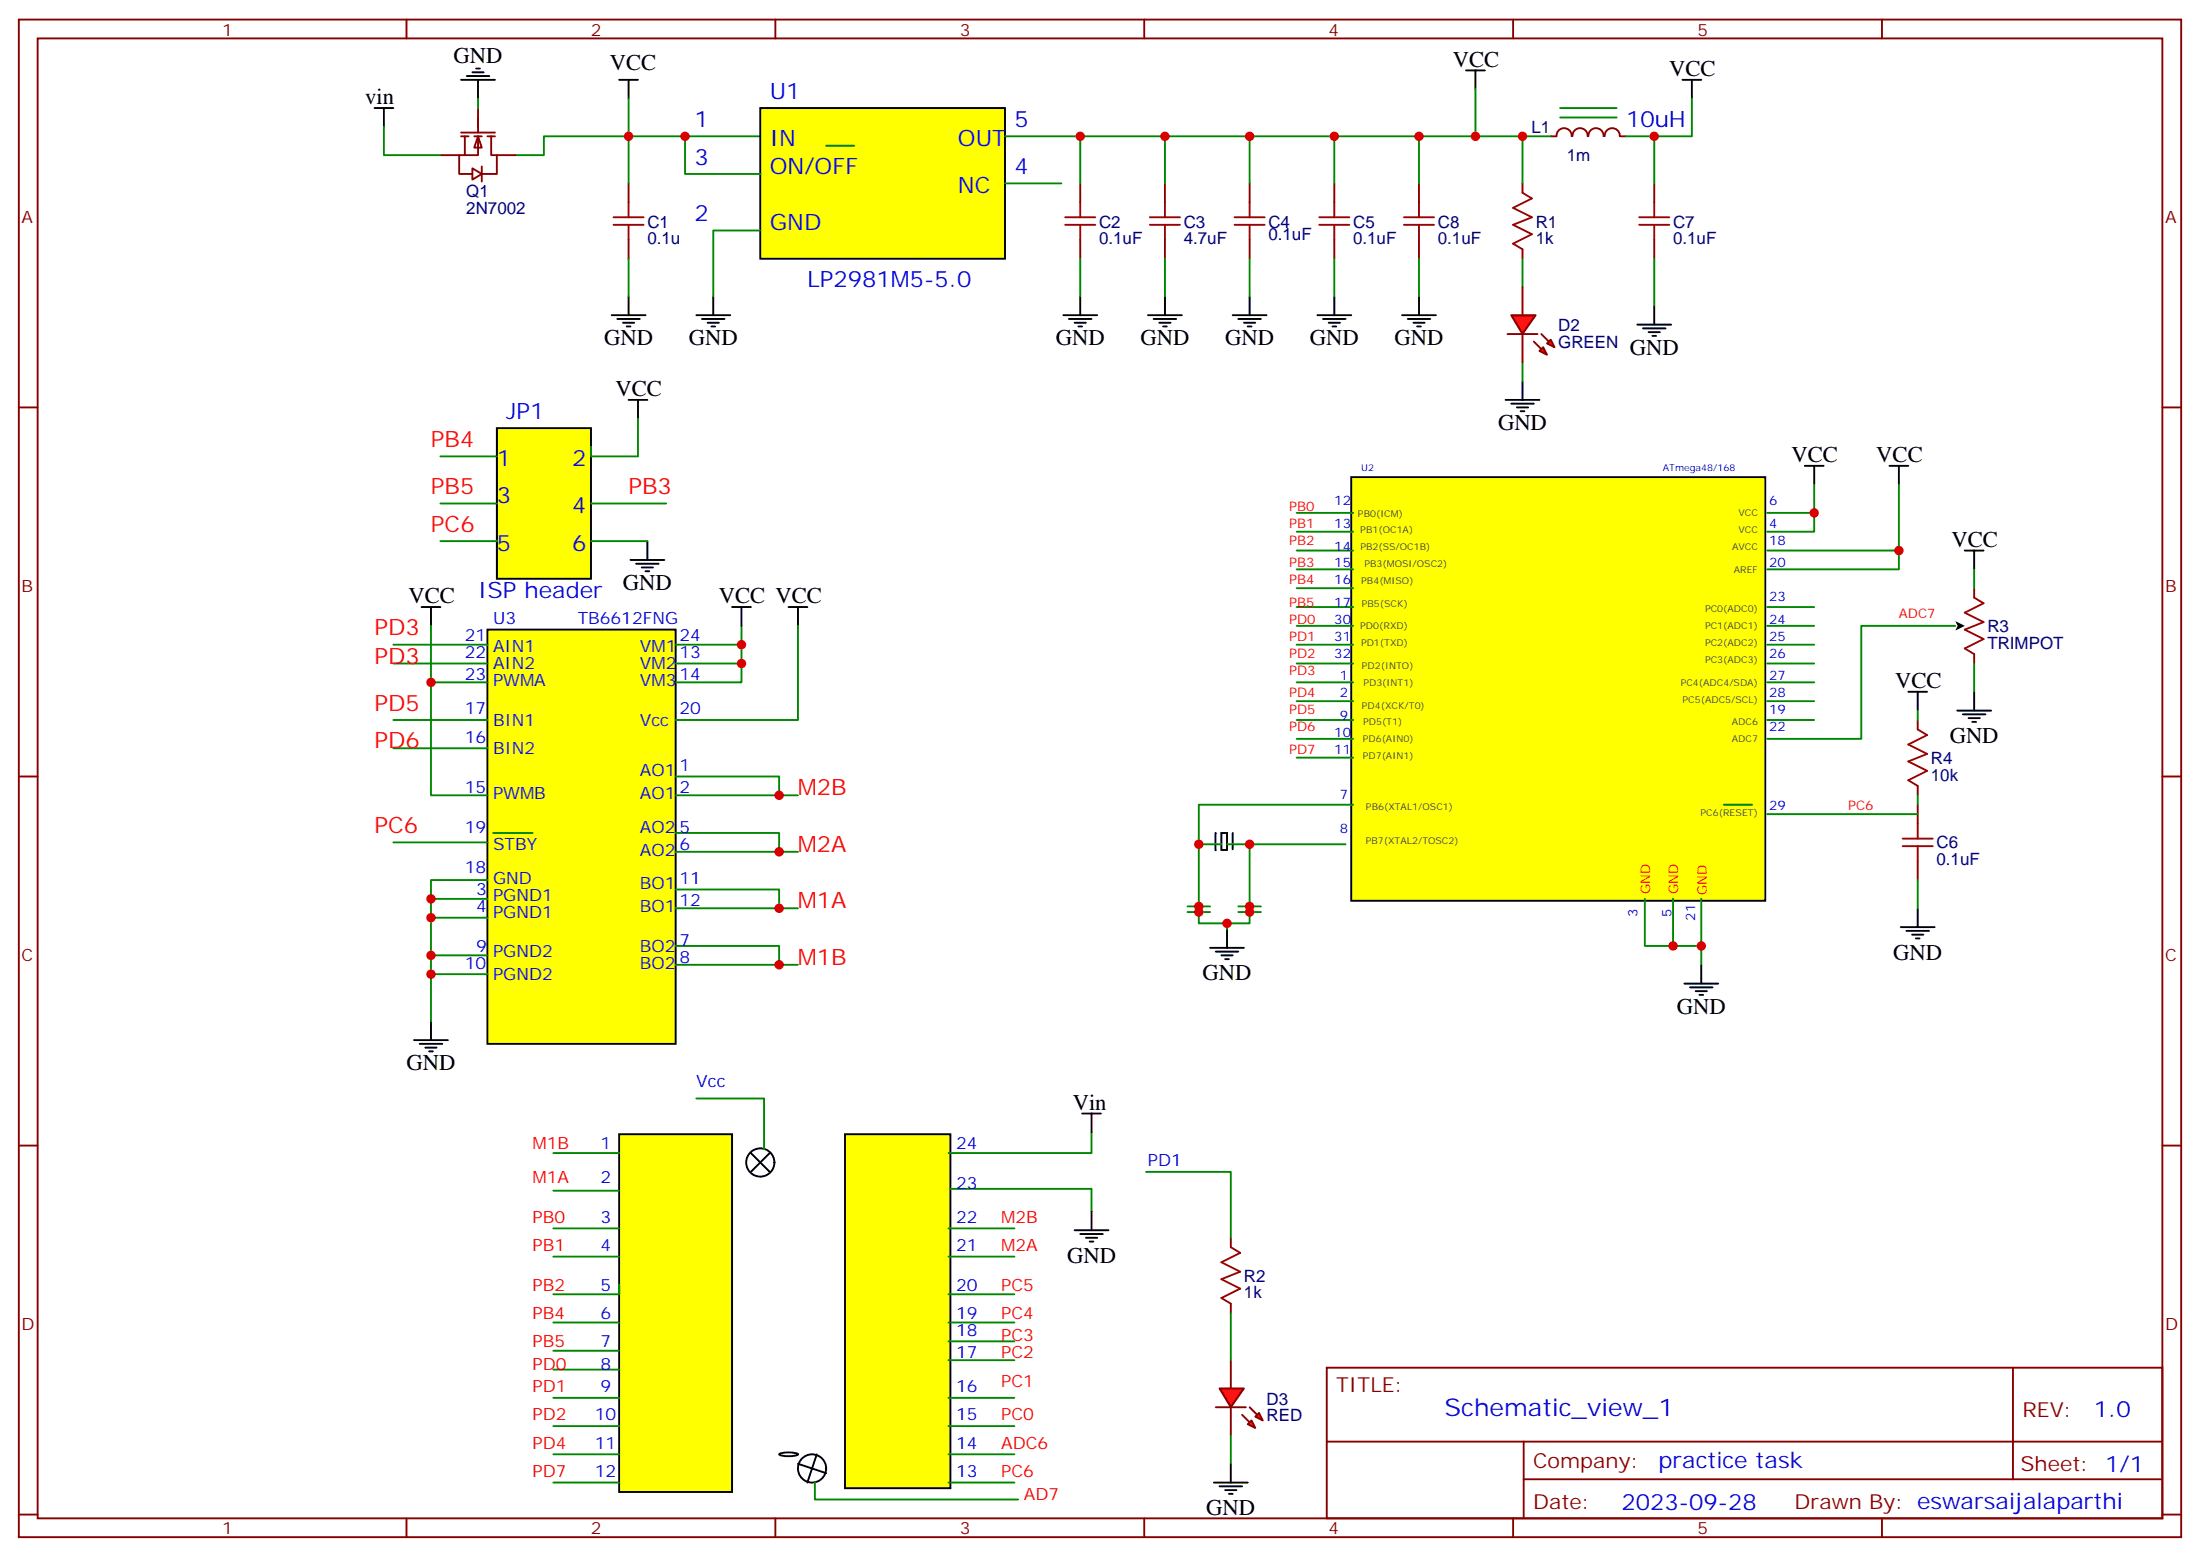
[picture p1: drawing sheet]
<svg xmlns="http://www.w3.org/2000/svg" width="412mm" height="292mm" viewBox="0 0 412 292" stroke-linecap="round" stroke-linejoin="round" font-family="sans-serif">
<g fill="none" stroke="#870000" stroke-width=".35">
<path d="M3.5 3.7h405.4v284.3h-405.4zM7.1 7.2h398.2v277.3h-398.2zM76.2 3.7v3.5M145.3 3.7v3.5M214.5 3.7v3.5M283.6 3.7v3.5M352.8 3.7v3.5M117.8 34.4v3.5M202.5 34.4v3.5M218.4 34.4v3.5M234.2 34.4v3.5M250.1 34.4v3.5"/>
<path d="M266 34.4v3.5M285.4 34.4v1.7M310.1 34.4v3.5M117.8 44.9v3.6M202.5 44.9v3.6M218.4 44.9v3.6M234.2 44.9v3.6M250.1 44.9v3.6M266 44.9v3.6M285.4 46.7v1.8M310.1 44.9v3.6M3.5 76.3h3.6"/>
<path d="M405.3 76.3h3.6M3.5 145.5h3.6M405.3 145.5h3.6M3.5 214.6h3.6M405.3 214.6h3.6M248.7 256.3h156.6v28.2h-156.6zM377.3 256.3v20.9M248.7 270.1h156.5M285.6 277.2h119.6M285.6 270.1v14.1M3.5 283.8h3.6M76.2 284.5v3.5"/>
<path d="M145.3 284.5v3.5M214.5 284.5v3.5M283.6 284.5v3.5M352.8 284.5v3.5M405.3 283.8h3.6"/>
</g>
<g fill="none" stroke="#000" stroke-width=".35">
<path d="M116.1 15h3.5M117.8 15v3.5M199.3 59.1h6.4M200.4 59.8h4.2M202.5 55.5v3.6M215.2 59.1h6.3M216.3 59.8h4.2M218.4 55.5v3.6M231.1 59.1h6.3M232.1 59.8h4.3M234.2 55.5v3.6M246.9 59.1h6.4"/>
<path d="M248 59.8h4.2M250.1 55.5v3.6M262.8 59.1h6.4M263.9 59.8h4.2M266 55.5v3.6M310.1 57.3v3.5M201.4 60.5h2.2M202.1 61.2h.7M217.3 60.5h2.1M218 61.2h.7M233.2 60.5h2.1M233.9 61.2h.7"/>
<path d="M249.1 60.5h2.1M249.8 61.2h.7M264.9 60.5h2.2M265.6 61.2h.7M282.2 74.9h6.4M283.3 75.6h4.2M284.3 76.3h2.2M285 77h.8M285.4 71.4v3.5M306.9 60.8h6.4M308 61.5h4.2M309 62.2h2.1"/>
<path d="M309.7 62.9h.7"/>
</g>
<path d="M117.8 18.5v7h24.7" fill="none" stroke="#008700" stroke-width=".35"/>
<g fill="none" stroke="#a10000" stroke-width=".35">
<path d="M117.8 37.9v2.8M202.5 37.9v2.8M218.4 37.9v2.8M234.2 37.9v2.8M250.1 37.9v2.8M266 37.9v2.8M285.4 36.1l1.8 1.1-3.6 1.7 3.6 1.8-3.6 1.4 3.6 1.8-3.6 1.7 1.8 1.1M310.1 37.9v2.8M115 42.1h5.6M115 40.7h5.6M117.8 42.1v2.8M199.7 42.1h5.6"/>
<path d="M199.7 40.7h5.6M202.5 42.1v2.8M215.5 42.1h5.7M215.5 40.7h5.7M218.4 42.1v2.8M231.4 42.1h5.7M231.4 40.7h5.7M234.2 42.1v2.8M247.3 42.1h5.6M247.3 40.7h5.6M250.1 42.1v2.8M263.2 42.1h5.6"/>
<path d="M263.2 40.7h5.6M266 42.1v2.8M307.3 42.1h5.6M307.3 40.7h5.6M310.1 42.1v2.8"/>
</g>
<path d="M142.5 20.2h45.9v28.3h-45.9z" fill="#ff0" stroke="#000" stroke-width=".35"/>
<path d="M290.7 25.5h1M291.8 25.5a1.41 1.41 0 0 1 1.4-1.5 1.41 1.41 0 0 1 1.4 1.5M294.8 25.5a1.41 1.41 0 0 1 1.4-1.5 1.41 1.41 0 0 1 1.4 1.5M297.8 25.5a1.41 1.41 0 0 1 1.4-1.5 1.41 1.41 0 0 1 1.4 1.5M300.8 25.5a1.41 1.41 0 0 1 1.4-1.5 1.41 1.41 0 0 1 1.4 1.5M303.7 25.5h1.1" fill="none" stroke="#870000" stroke-width=".35"/>
<g fill="none" stroke="#008700" stroke-width=".35">
<path d="M276.6 16.7v8.8M317.1 18.5v7h-12.3M96.7 29.1h5.3v-3.6h15.8v8.9M128.4 25.5v7.1h14.1M188.4 25.5h102.3M202.5 25.5v8.9M218.4 25.5v8.9M234.2 25.5v8.9M250.1 25.5v8.9M266 25.5v8.9M285.4 25.5v8.9M310.1 25.5v8.9"/>
<path d="M117.8 48.5v7M142.5 43.2h-8.8v12.3M202.5 48.5v7M218.4 48.5v7M234.2 48.5v7M250.1 48.5v7M266 48.5v7M285.4 48.5v5.3M310.1 48.5v8.8M285.4 67.9v3.5"/>
</g>
<g fill="none" stroke="#000" stroke-width=".35">
<path d="M86.4 15h6.4M87.5 14.3h4.2M88.5 13.5h2.2M89.3 12.8h.7M89.6 15v3.5M274.8 13.2h3.5M276.6 13.2v3.5M315.4 15h3.5M317.1 15v3.5M70.2 20.2h3.5M72 20.2v3.6M114.7 59.1h6.3"/>
<path d="M115.7 59.8h4.2M117.8 55.5v3.6M130.5 59.1h6.4M131.6 59.8h4.2M133.7 55.5v3.6M116.8 60.5h2.1M117.5 61.2h.7M132.6 60.5h2.2M133.3 61.2h.8"/>
</g>
<g fill="#f00" stroke="#870000" stroke-width=".35">
<path d="M283.3 59.1h4.6l-2.5 3.5z"/>
<path d="M282.6 62.6h5.6z"/>
</g>
<g fill="#870000" stroke="#870000" stroke-width=".35">
<path d="M288.9 62.6l1.4 1.4z"/>
<path d="M287.5 64l1.4 1.4z"/>
</g>
<g fill="#f00" stroke="#870000" stroke-width=".35">
<path d="M290 64.3l.7-.7 .7 1.5z"/>
<path d="M288.6 65.8l.7-.7 .7 1.4z"/>
</g>
<path d="M285.4 53.8v5.3M285.4 62.6v5.3" fill="none" stroke="#870000" stroke-width=".35"/>
<g fill="#ff0" stroke="#000" stroke-width=".35">
<path d="M93.1 80.2h17.7v28.2h-17.7z"/>
<path d="M253.3 89.4h77.6v79.4h-77.6z"/>
<path d="M91.4 118h35.2v77.6h-35.2z"/>
<path d="M116.1 212.5h21.1v67h-21.1z"/>
<path d="M158.4 212.5h19.8v66.3h-19.8z"/>
</g>
<g fill="none" stroke="#000" stroke-width=".35">
<path d="M117.8 74.9h3.6M119.6 74.9v3.6M338.3 87.3h3.5M340.1 87.3v3.5M354.2 87.3h3.5M356 87.3v3.5M79 113.7h3.5M80.8 113.7v3.6M118.2 104.9h6.3M119.2 105.6h4.3M120.3 106.3h2.1M121 107h.7"/>
<path d="M121.4 101.4v3.5M137.2 113.7h3.6M139 113.7v3.6M147.8 113.7h3.5M149.6 113.7v3.6M368.3 103.2h3.5M370.1 103.2v3.5M357.7 129.6h3.5M359.5 129.6v3.5M366.9 133.1h6.3M367.9 133.8h4.3M369 134.5h2.1"/>
<path d="M369.7 135.3h.7M370.1 129.6v3.5M356.3 173.7h6.4M357.4 174.4h4.2M358.4 175.1h2.1M359.1 175.8h.7M359.5 170.2v3.5M77.6 194.9h6.4M78.7 195.6h4.2M79.7 196.3h2.1M80.4 197h.7M80.8 191.3v3.6"/>
<path d="M315.7 184.3h6.4M316.8 185h4.2M317.9 185.7h2.1M318.6 186.4h.7M318.9 180.8v3.5"/>
</g>
<g fill="none" stroke="#008700" stroke-width=".35">
<path d="M119.6 78.5v7h-8.8v-1.8M82.5 94.3h10.6M82.5 85.5h10.6M110.8 94.3h14.1M243.1 96.1h10.5M243.1 99.6h10.5M331.3 96.1h8.8M340.1 90.8v8.8h-8.8M356 90.8v15.9h-24.7M80.8 117.3v10.5h10.6M82.5 101.4h10.6M110.8 101.4h10.6"/>
<path d="M139 117.3v10.5h-12.4M149.6 117.3v17.6h-23M243.1 103.2h10.5M243.1 106.7h10.5M243.1 110.2h10.5M243.1 113.7h10.5M243.1 117.3h10.5M331.3 103.2h24.7M331.3 113.7h8.8M331.3 117.3h8.8M366.5 117.3h-17.6v21.1h-17.6M370.1 106.7v3.5"/>
<path d="M73.7 120.8h17.7M73.7 124.3h17.7M73.7 134.9h17.7M80.8 127.8v21.2h10.6M126.6 120.8h12.4M126.6 124.3h12.4M243.1 120.8h10.5M243.1 124.3h10.5M243.1 134.9h10.5M243.1 127.8h10.5M243.1 131.4h10.5M243.1 138.4h10.5"/>
<path d="M331.3 120.8h8.8M331.3 124.3h8.8M331.3 134.9h8.8M331.3 127.8h8.8M331.3 131.4h8.8M359.5 133.1v1.8M370.1 124.3v5.3M73.7 140.2h17.7M73.7 157.8h17.7M126.6 145.5h19.4v3.5M126.6 156.1h19.4v3.5M126.6 149h23"/>
<path d="M126.6 159.6h23M243.1 142h10.5M253.6 150.8h-28.9v19M331.3 152.5h28.2M359.5 149v1.8M80.8 168.4h10.6M80.8 171.9h10.6M80.8 179h10.6M91.4 164.9h-10.6v26.4M126.6 166.7h19.4v3.5M126.6 177.2h19.4v3.6M126.6 170.2h23"/>
<path d="M308.3 168.4v8.8h10.6M313.6 168.4v8.8M318.9 168.4v12.4M359.5 164.9v5.3M80.8 182.5h10.6M126.6 180.8h23M103.7 216h12.4M204.6 212.2v3.8h-26.8M103.7 223.1h12.4M103.7 230.2h12.4M103.7 235.4h12.4M177.8 230.2h12.3"/>
<path d="M177.8 235.4h12.3M178.2 222.7h26.4v4.3M103.7 256.6h12.4M103.7 247.8h12.4M103.7 253.1h12.4M116.1 240.7v1.8h-12.4M177.8 242.5h12.3M177.8 254.8h12.3M177.8 247.8h12.3M177.8 251.3h12.3M103.7 261.9h12.4M103.7 272.5h12.4"/>
<path d="M103.7 267.2h12.4M103.7 277.8h12.4M177.8 261.9h12.3M177.8 272.5h12.3M177.8 267.2h12.3M177.8 277.8h12.3"/>
</g>
<path d="M370.1 112l1.7 1-3.5 1.8 3.5 1.8-3.5 1.4 3.5 1.7-3.5 1.8 1.8 1.1M359.5 136.7l1.7 1-3.5 1.8 3.5 1.8-3.5 1.4 3.5 1.7-3.5 1.8 1.8 1M356.7 158.5h5.6M356.7 157.1h5.6M359.5 154.3v2.8M359.5 158.5v2.9M230.7 233.7l1.8 1-3.5 1.8 3.5 1.8-3.5 1.4 3.5 1.7-3.5 1.8 1.7 1.1" fill="none" stroke="#a10000" stroke-width=".35"/>
<path d="M370.1 110.2v1.8M359.5 134.9v1.8M370.1 122.6v1.7M359.5 147.2v1.8M359.5 150.8v3.5M359.5 161.4v3.5M230.7 231.9v1.8M230.7 244.3v1.7" fill="none" stroke="#870000" stroke-width=".35"/>
<path d="M366.5 116.4l1.8 .9-1.8 .8 .5-.8z" fill="#000"/>
<g fill="#f00" stroke="#870000" stroke-width=".35">
<path d="M228.6 260.1h4.6l-2.5 3.6z"/>
<path d="M227.9 263.7h5.6z"/>
</g>
<g fill="#870000" stroke="#870000" stroke-width=".35">
<path d="M234.2 263.7l1.5 1.4z"/>
<path d="M232.8 265.1l1.4 1.4z"/>
</g>
<g fill="#f00" stroke="#870000" stroke-width=".35">
<path d="M235.3 265.4l.7-.7 .7 1.4z"/>
<path d="M233.9 266.8l.7-.7 .7 1.4z"/>
</g>
<path d="M230.7 254.8v5.3M230.7 263.7v5.3" fill="none" stroke="#870000" stroke-width=".35"/>
<g fill="none" stroke="#000" stroke-width=".35">
<path d="M140.8 216l3.5 3.6M144.3 216l-3.5 3.6M146.1 272.4a5.1 5.1 0 0 1 3.5 .1 4.6 4.6 0 0 1-3.6 0zM149.6 274.2l5.3 1.8M153.1 272.5l-1.8 5.3M227.5 277.8h6.4M228.6 278.5h4.2M229.7 279.2h2.1M230.4 279.9h.7M230.7 274.2v3.6"/>
<circle cx="142.5" cy="217.8" r="2.65"/>
<circle cx="152.2" cy="275.1" r="2.65"/>
</g>
<path d="M154.9 27.3h5.3M188.4 34.4h10.6M292.5 22h10.5M292.5 20.2h10.5M214.8 219.6h15.9v12.3M230.7 246v8.8M230.7 269v5.2" fill="none" stroke="#008700" stroke-width=".35"/>
<g fill="#fff" stroke="#870000" stroke-width=".35">
<path d="M89.6 25.5l.7 2.2h-1.4z"/>
<path d="M88.5 31.5l1.8 1.1-1.8 1.1z"/>
</g>
<path d="M82.5 29.1h3.6M86.4 24.8h6.4M86.4 25.5h1.4M87.1 25.5v3.6M88.9 25.5h1.4M89.6 25.5v3.6h-3.5v3.5h2.4M89.6 20.2v4.6M90.3 31.2v2.8M91.4 25.5h1.4M92.1 25.5v3.6h1v3.5h-2.8M93.1 29.1h3.6" fill="none" stroke="#870000" stroke-width=".35"/>
<g fill="none" stroke="#008700" stroke-width=".35">
<path d="M89.6 18.5v1.7M72 23.8v5.3h10.5M92.4 156.1h7.4M224.7 158.2h4.3M230 158.2h22.2M234.2 158.2v11.6M323.1 150.8h5.3M222.6 170.9h4.2M222.6 169.8h4.2M224.7 170.9v2.1h5.3v1.1M232.1 170.9h4.3M232.1 169.8h4.3"/>
<path d="M234.2 170.9v2.1h-4.2M130.5 205.8h12.7v9.5M152.8 277.8v3.2h38.1"/>
</g>
<g fill="none" stroke="#000" stroke-width=".35">
<path d="M227.9 156.1v3.2M229 156.1h1v3.1h-1zM231.1 156.1v3M226.8 177.6h6.4M227.9 178.3h4.2M229 179h2.1M229.7 179.7h.7M230 174.1v3.5M202.8 208.6h3.6M204.6 208.6v3.6M201.4 230.5h6.4M202.5 231.2h4.2"/>
<path d="M203.6 231.9h2.1M204.3 232.6h.7M204.6 227v3.5"/>
</g>
<g fill="#c00">
<circle cx="250.1" cy="25.5" r=".88"/>
<circle cx="234.2" cy="25.5" r=".88"/>
<circle cx="218.4" cy="25.5" r=".88"/>
<circle cx="202.5" cy="25.5" r=".88"/>
<circle cx="266" cy="25.5" r=".88"/>
<circle cx="285.4" cy="25.5" r=".88"/>
<circle cx="117.8" cy="25.5" r=".88"/>
<circle cx="128.4" cy="25.5" r=".88"/>
<circle cx="276.6" cy="25.5" r=".88"/>
<circle cx="310.1" cy="25.5" r=".88"/>
<circle cx="139" cy="120.8" r=".88"/>
<circle cx="139" cy="124.3" r=".88"/>
<circle cx="146.1" cy="149" r=".88"/>
<circle cx="146.1" cy="159.6" r=".88"/>
<circle cx="146.1" cy="170.2" r=".88"/>
<circle cx="146.1" cy="180.8" r=".88"/>
<circle cx="80.8" cy="127.8" r=".88"/>
<circle cx="80.8" cy="168.4" r=".88"/>
<circle cx="80.8" cy="171.9" r=".88"/>
<circle cx="80.8" cy="179" r=".88"/>
<circle cx="80.8" cy="182.5" r=".88"/>
<circle cx="318.9" cy="177.2" r=".88"/>
<circle cx="313.6" cy="177.2" r=".88"/>
<circle cx="340.1" cy="96.1" r=".88"/>
<circle cx="356" cy="103.2" r=".88"/>
<circle cx="230" cy="173" r=".88"/>
<circle cx="224.7" cy="169.8" r=".88"/>
<circle cx="224.7" cy="158.2" r=".88"/>
<circle cx="234.2" cy="169.8" r=".88"/>
<circle cx="234.2" cy="158.2" r=".88"/>
<circle cx="224.7" cy="170.9" r=".88"/>
<circle cx="234.2" cy="170.9" r=".88"/>
</g>
<text font-size="4.6" fill="#00f" x="270.8" y="265.3">Schematic_view_1</text>
<g font-size="4.2">
<text x="85" y="11.8">GND</text>
<text x="114.3" y="13.2">VCC</text>
<text x="272.3" y="12.5">VCC</text>
<text x="312.9" y="14.3">VCC</text>
<text x="68.4" y="19.5">vin</text>
<text x="113.2" y="64.7">GND</text>
<text x="129.1" y="64.7">GND</text>
<text x="197.9" y="64.7">GND</text>
<text x="213.8" y="64.7">GND</text>
<text x="229.7" y="64.7">GND</text>
<text x="245.5" y="64.7">GND</text>
<text x="261.4" y="64.7">GND</text>
<text x="305.5" y="66.5">GND</text>
<text x="115.4" y="74.2">VCC</text>
<text x="280.8" y="80.6">GND</text>
<text x="335.8" y="86.6">VCC</text>
<text x="351.7" y="86.6">VCC</text>
<text x="365.8" y="102.4">VCC</text>
<text x="76.6" y="113">VCC</text>
<text x="116.8" y="110.6">GND</text>
<text x="134.8" y="113">VCC VCC</text>
<text x="355.2" y="128.9">VCC</text>
<text x="365.5" y="139.2">GND</text>
<text x="354.9" y="179.8">GND</text>
<text x="225.4" y="183.7">GND</text>
<text x="314.3" y="189.9">GND</text>
<text x="76.2" y="200.5">GND</text>
<text x="201.1" y="207.9">Vin</text>
<text x="200" y="236.6">GND</text>
<text x="226.1" y="283.9">GND</text>
</g>
<g font-size="4.2" fill="#00f">
<text x="130.2" y="23.8">1</text>
<text x="144.3" y="18.5">U1</text>
<text x="190.1" y="23.8">5</text>
<text x="304.8" y="23.8">10uH</text>
<text x="144.3" y="27.3">IN</text>
<text x="179.6" y="27.3">OUT</text>
<text x="130.2" y="30.8">3</text>
<text x="144.3" y="32.6">ON/OFF</text>
<text x="190.1" y="32.6">4</text>
<text x="130.2" y="41.4">2</text>
<text x="179.6" y="36.1">NC</text>
<text x="144.3" y="43.2">GND</text>
<text x="151.3" y="53.8">LP2981M5-5.0</text>
<text x="94.9" y="78.5">JP1</text>
<text x="93.1" y="87.3">1</text>
<text x="107.2" y="87.3">2</text>
<text x="93.1" y="94.3">3</text>
<text x="107.2" y="96.1">4</text>
<text x="93.1" y="103.2">5</text>
<text x="107.2" y="103.2">6</text>
<text x="89.6" y="112">ISP header</text>
<text x="392.5" y="265.5">1.0</text>
<text x="310.9" y="275.1">practice task</text>
<text x="304" y="282.9">2023-09-28</text>
</g>
<g font-size="4.2" fill="#f00">
<text x="80.8" y="83.7">PB4</text>
<text x="80.8" y="92.6">PB5</text>
<text x="117.8" y="92.6">PB3</text>
<text x="80.8" y="99.6">PC6</text>
<text x="70.2" y="119">PD3</text>
<text x="70.2" y="124.3">PD3</text>
<text x="70.2" y="133.1">PD5</text>
<text x="70.2" y="140.2">PD6</text>
<text x="149.6" y="149">M2B</text>
<text x="70.2" y="156.1">PC6</text>
<text x="149.6" y="159.6">M2A</text>
<text x="149.6" y="170.2">M1A</text>
<text x="149.6" y="180.8">M1B</text>
</g>
<g font-size="3.9" fill="#800">
<text x="250.5" y="260.8">TITLE:</text>
<text x="379.1" y="265.5">REV:</text>
<text x="287.4" y="275">Company:</text>
<text x="378.7" y="275.7">Sheet: 1/1</text>
<text x="287.4" y="282.7">Date:</text>
<text x="336.4" y="282.8">Drawn By: eswarsaijalaparthi</text>
</g>
<g font-size="3.2" fill="#800">
<text x="41.6" y="6.7">1</text>
<text x="110.8" y="6.7">2</text>
<text x="179.9" y="6.7">3</text>
<text x="249.1" y="6.7">4</text>
<text x="318.2" y="6.7">5</text>
<text x="4.1" y="41.8">A</text>
<text x="405.9" y="41.8">A</text>
<text x="4.1" y="110.9">B</text>
<text x="405.9" y="110.9">B</text>
<text x="4.1" y="180.1">C</text>
<text x="405.9" y="180.1">C</text>
<text x="4.1" y="249.2">D</text>
<text x="405.9" y="249.2">D</text>
<text x="41.6" y="287.5">1</text>
<text x="110.8" y="287.5">2</text>
<text x="179.9" y="287.5">3</text>
<text x="249.1" y="287.5">4</text>
<text x="318.2" y="287.5">5</text>
</g>
<g font-size="3.2" fill="#000080">
<text x="287.1" y="24.9">L1</text>
<text x="293.7" y="30.2">1m</text>
<text x="87.4" y="37">Q1</text>
<text x="87.4" y="40.1">2N7002</text>
<text x="121.4" y="45.7">0.1u</text>
<text x="121.4" y="42.7">C1</text>
<text x="206" y="45.7">0.1uF</text>
<text x="206" y="42.7">C2</text>
<text x="221.9" y="45.7">4.7uF</text>
<text x="221.9" y="42.7">C3</text>
<text x="237.8" y="44.9">0.1uF</text>
<text x="237.8" y="42.7">C4</text>
<text x="253.6" y="45.7">0.1uF</text>
<text x="253.6" y="42.7">C5</text>
<text x="269.5" y="45.7">0.1uF</text>
<text x="269.5" y="42.7">C8</text>
<text x="287.9" y="45.7">1k</text>
<text x="287.9" y="42.7">R1</text>
<text x="313.6" y="45.7">0.1uF</text>
<text x="313.6" y="42.7">C7</text>
<text x="292.1" y="65.1">GREEN</text>
<text x="292.1" y="62">D2</text>
<text x="372.5" y="118.4">R3</text>
<text x="372.5" y="121.6">TRIMPOT</text>
<text x="361.9" y="143.1">R4</text>
<text x="361.9" y="146.3">10k</text>
<text x="363" y="159">C6</text>
<text x="363" y="162.1">0.1uF</text>
<text x="233.2" y="243.3">1k</text>
<text x="233.2" y="240.2">R2</text>
<text x="237.4" y="263.2">D3</text>
<text x="237.4" y="266.2">RED</text>
</g>
<g font-size="3.2" fill="#00f">
<text x="92.4" y="116.9">U3</text>
<text x="108.3" y="116.9">TB6612FNG</text>
<text x="87.1" y="120.1">21</text>
<text x="87.1" y="123.3">22</text>
<text x="92.4" y="122.2">AIN1</text>
<text x="92.4" y="125.4">AIN2</text>
<text x="119.9" y="122.2">VM1</text>
<text x="119.9" y="125.4">VM2</text>
<text x="127.4" y="123.3">13</text>
<text x="127.4" y="120.1">24</text>
<text x="87.1" y="127.5">23</text>
<text x="92.4" y="128.6">PWMA</text>
<text x="119.9" y="128.6">VM3</text>
<text x="127.4" y="127.5">14</text>
<text x="87.1" y="133.8">17</text>
<text x="92.4" y="136">BIN1</text>
<text x="119.9" y="136">Vcc</text>
<text x="127.4" y="133.8">20</text>
<text x="87.1" y="139.1">16</text>
<text x="92.4" y="141.3">BIN2</text>
<text x="87.1" y="148.7">15</text>
<text x="92.4" y="149.7">PWMB</text>
<text x="119.9" y="145.5">AO1</text>
<text x="119.9" y="149.7">AO1</text>
<text x="127.4" y="144.4">1</text>
<text x="127.4" y="148.7">2</text>
<text x="87.1" y="156.1">19</text>
<text x="92.4" y="159.2">STBY</text>
<text x="119.9" y="156.1">AO2</text>
<text x="119.9" y="160.3">AO2</text>
<text x="127.4" y="156.1">5</text>
<text x="127.4" y="159.2">6</text>
<text x="87.1" y="163.5">18</text>
<text x="89.3" y="167.7">3</text>
<text x="92.4" y="165.6">GND</text>
<text x="119.9" y="166.7">BO1</text>
<text x="127.4" y="165.6">11</text>
<text x="89.3" y="170.9">4</text>
<text x="92.4" y="168.8">PGND1</text>
<text x="92.4" y="171.9">PGND1</text>
<text x="119.9" y="170.9">BO1</text>
<text x="127.4" y="169.8">12</text>
<text x="89.3" y="178.3">9</text>
<text x="92.4" y="179.4">PGND2</text>
<text x="119.9" y="178.3">BO2</text>
<text x="127.4" y="177.2">7</text>
<text x="87.1" y="181.5">10</text>
<text x="92.4" y="183.6">PGND2</text>
<text x="119.9" y="181.5">BO2</text>
<text x="127.4" y="180.4">8</text>
<text x="130.5" y="203.7">Vcc</text>
<text x="112.5" y="215.3">1</text>
<text x="179.2" y="215.3">24</text>
<text x="112.5" y="221.7">2</text>
<text x="215.2" y="218.5">PD1</text>
<text x="179.2" y="222.7">23</text>
<text x="112.5" y="229.1">3</text>
<text x="179.2" y="229.1">22</text>
<text x="112.5" y="234.4">4</text>
<text x="179.2" y="234.4">21</text>
<text x="112.5" y="241.8">5</text>
<text x="179.2" y="241.8">20</text>
<text x="112.5" y="247.1">6</text>
<text x="179.2" y="250.3">18</text>
<text x="179.2" y="247.1">19</text>
<text x="112.5" y="252.4">7</text>
<text x="112.5" y="256.6">8</text>
<text x="179.2" y="254.5">17</text>
<text x="112.5" y="260.8">9</text>
<text x="179.2" y="260.8">16</text>
<text x="111.5" y="266.1">10</text>
<text x="179.2" y="266.1">15</text>
<text x="111.5" y="271.4">11</text>
<text x="179.2" y="271.4">14</text>
<text x="111.5" y="276.7">12</text>
<text x="179.2" y="276.7">13</text>
</g>
<g font-size="3.2" fill="#f00">
<text x="99.8" y="215.3">M1B</text>
<text x="99.8" y="221.7">M1A</text>
<text x="99.8" y="229.1">PB0</text>
<text x="187.7" y="229.1">M2B</text>
<text x="99.8" y="234.4">PB1</text>
<text x="187.7" y="234.4">M2A</text>
<text x="99.8" y="241.8">PB2</text>
<text x="187.7" y="241.8">PC5</text>
<text x="99.8" y="247.1">PB4</text>
<text x="187.7" y="251.3">PC3</text>
<text x="187.7" y="247.1">PC4</text>
<text x="99.8" y="252.4">PB5</text>
<text x="99.8" y="256.6">PD0</text>
<text x="187.7" y="254.5">PC2</text>
<text x="99.8" y="260.8">PD1</text>
<text x="187.7" y="259.8">PC1</text>
<text x="99.8" y="266.1">PD2</text>
<text x="187.7" y="266.1">PC0</text>
<text x="99.8" y="271.4">PD4</text>
<text x="187.7" y="271.4">ADC6</text>
<text x="99.8" y="276.7">PD7</text>
<text x="187.7" y="276.7">PC6</text>
<text x="191.9" y="281">AD7</text>
</g>
<g font-size="2.5" fill="#f00">
<text x="241.7" y="95.7">PB0</text>
<text x="241.7" y="98.9">PB1</text>
<text x="241.7" y="102.1">PB2</text>
<text x="241.7" y="106.3">PB3</text>
<text x="241.7" y="109.5">PB4</text>
<text x="241.7" y="113.7">PB5</text>
<text x="241.7" y="116.9">PD0</text>
<text x="356" y="115.9">ADC7</text>
<text x="241.7" y="120.1">PD1</text>
<text x="241.7" y="123.3">PD2</text>
<text x="241.7" y="126.4">PD3</text>
<text x="241.7" y="130.7">PD4</text>
<text x="241.7" y="133.8">PD5</text>
<text x="241.7" y="137">PD6</text>
<text x="241.7" y="141.3">PD7</text>
<text x="346.4" y="151.8">PC6</text>
<text x="309.3" y="167.5" transform="rotate(-90 309.3 167.5)">GND</text>
<text x="314.6" y="167.5" transform="rotate(-90 314.6 167.5)">GND</text>
<text x="320" y="167.7" transform="rotate(-90 320 167.7)">GND</text>
</g>
<g font-size="2.5" fill="#00f">
<text x="250.1" y="94.7">12</text>
<text x="331.6" y="94.7">6</text>
<text x="250.1" y="98.9">13</text>
<text x="331.6" y="98.9">4</text>
<text x="250.1" y="103.2">14</text>
<text x="250.1" y="106.3">15</text>
<text x="331.6" y="102.1">18</text>
<text x="331.6" y="106.3">20</text>
<text x="250.1" y="109.5">16</text>
<text x="250.1" y="113.7">17</text>
<text x="331.6" y="112.7">23</text>
<text x="250.1" y="116.9">30</text>
<text x="331.6" y="116.9">24</text>
<text x="250.1" y="120.1">31</text>
<text x="250.1" y="123.3">32</text>
<text x="331.6" y="120.1">25</text>
<text x="331.6" y="123.3">26</text>
<text x="251.2" y="127.5">1</text>
<text x="251.2" y="130.7">2</text>
<text x="331.6" y="127.5">27</text>
<text x="331.6" y="130.7">28</text>
<text x="251.2" y="134.9">9</text>
<text x="331.6" y="133.8">19</text>
<text x="331.6" y="137">22</text>
<text x="250.1" y="138.1">10</text>
<text x="250.1" y="141.3">11</text>
<text x="251.2" y="149.7">7</text>
<text x="331.6" y="151.8">29</text>
<text x="251.2" y="156.1">8</text>
<text x="307" y="171.8" transform="rotate(-90 307 171.8)">3</text>
<text x="313.3" y="171.8" transform="rotate(-90 313.3 171.8)">5</text>
<text x="317.8" y="172.5" transform="rotate(-90 317.8 172.5)">21</text>
</g>
<g font-size="1.8" fill="#00f">
<text x="255.2" y="88.3">U2</text>
<text x="311.7" y="88.3">ATmega48/168</text>
</g>
<g font-size="1.8" fill="#333">
<text x="254.6" y="96.8">PB0(ICM)</text>
<text x="255" y="99.9">PB1(OC1A)</text>
<text x="325.9" y="96.8">VCC</text>
<text x="325.9" y="99.9">VCC</text>
<text x="255" y="103.1">PB2(SS/OC1B)</text>
<text x="255.8" y="106.3">PB3(MOSI/OSC2)</text>
<text x="324.7" y="103.1">AVCC</text>
<text x="325" y="107.4">AREF</text>
<text x="255.2" y="109.5">PB4(MISO)</text>
<text x="255.3" y="113.7">PB5(SCK)</text>
<text x="255" y="117.9">PD0(RXD)</text>
<text x="319.6" y="114.8">PC0(ADC0)</text>
<text x="319.6" y="117.9">PC1(ADC1)</text>
<text x="255.1" y="121.1">PD1(TXD)</text>
<text x="255.3" y="125.3">PD2(INTO)</text>
<text x="319.6" y="121.1">PC2(ADC2)</text>
<text x="319.6" y="124.3">PC3(ADC3)</text>
<text x="255.6" y="128.5">PD3(INT1)</text>
<text x="315" y="128.5">PC4(ADC4/SDA)</text>
<text x="315.4" y="131.7">PC5(ADC5/SCL)</text>
<text x="255.3" y="132.8">PD4(XCK/T0)</text>
<text x="255.5" y="135.9">PD5(T1)</text>
<text x="324.6" y="135.9">ADC6</text>
<text x="255.5" y="139.1">PD6(AIN0)</text>
<text x="255.5" y="142.3">PD7(AIN1)</text>
<text x="324.6" y="139.1">ADC7</text>
<text x="256.1" y="151.8">PB6(XTAL1/OSC1)</text>
<text x="318.8" y="152.9">PC6(RESET)</text>
<text x="256" y="158.2">PB7(XTAL2/TOSC2)</text>
</g>
</svg>
